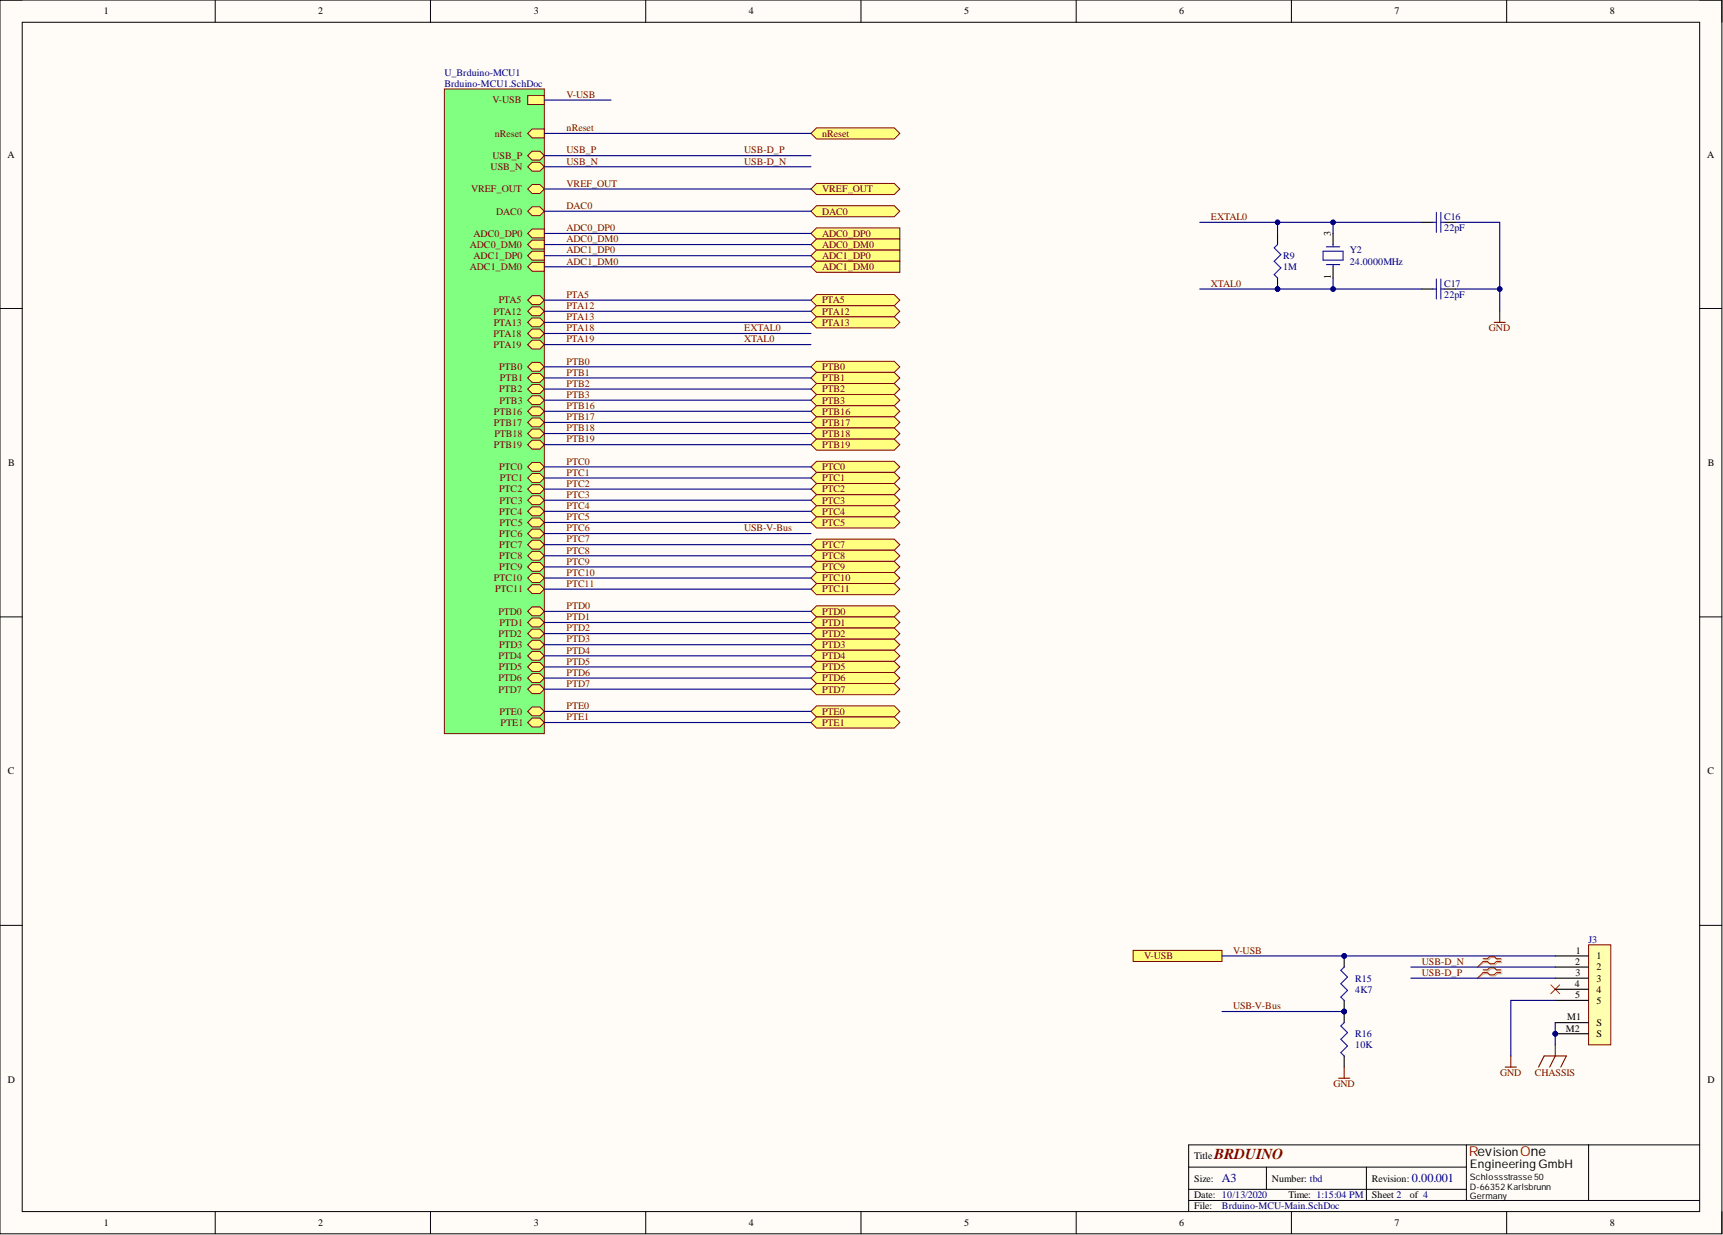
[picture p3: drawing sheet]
<svg xmlns="http://www.w3.org/2000/svg" width="393mm" height="282mm" viewBox="0 0 393 282" stroke-linecap="round" stroke-linejoin="round" font-family="sans-serif">
<path d="M0 0h393.1v281.6h-393.1z" fill-rule="evenodd" fill="#fffcf8"/>
<path d="M0 0h393.1v281.6h-393.1z" fill="none" stroke="#000" stroke-width=".23"/>
<path d="M5.1 5.1h382.9v271.4h-382.9z" fill-rule="evenodd" fill="#fffcf8"/>
<g fill="none" stroke="#000" stroke-width=".23">
<path d="M0 0h5.1M5.1 5.1h382.9v271.4h-382.9zM49.1 0v5.1M98.3 0v5.1M147.4 0v5.1M196.5 0v5.1M245.7 0v5.1M294.8 0v5.1M344 0v5.1M388 0h5.1v5.1M0 70.4h5.1M388 70.4h5.1"/>
<path d="M0 140.8h5.1M388 140.8h5.1M0 211.2h5.1M388 211.2h5.1M49.1 276.5v5.1M98.3 276.5v5.1M147.4 276.5v5.1M196.5 276.5v5.1M245.7 276.5v5.1M271.4 266.4h63.4M271.4 274h116.6M271.4 271.5h63.4"/>
<path d="M289.1 266.4v5.1M294.8 276.5v5.1M311.9 266.4v7.6M334.8 261.3v12.7M344 276.5v5.1M362.7 261.3v12.7M388 261.3h-116.6v15.2M393.1 276.5v5.1"/>
</g>
<path d="M101.4 20.3h22.9v147.1h-22.9z" fill-rule="evenodd" fill="#80ff80"/>
<path d="M101.4 20.3h22.9v147.1h-22.9z" fill="none" stroke="#800000" stroke-width=".23"/>
<path d="M121.5 29.4h2.8v2.1h-2.8l-1-1z" fill-rule="evenodd" fill="#ffff80"/>
<path d="M121.5 29.4h2.8v2.1h-2.8l-1-1z" fill="none" stroke="#800000" stroke-width=".23"/>
<path d="M120.5 21.8h3.8v2.1h-3.8z" fill-rule="evenodd" fill="#ffff80"/>
<path d="M120.5 21.8h3.8v2.1h-3.8z" fill="none" stroke="#800000" stroke-width=".23"/>
<path d="M121.5 161.4h1.8l1 1-1 1h-1.8l-1-1z" fill-rule="evenodd" fill="#ffff80"/>
<path d="M121.5 161.4h1.8l1 1-1 1h-1.8l-1-1z" fill="none" stroke="#800000" stroke-width=".23"/>
<path d="M121.5 163.9h1.8l1 1-1 1h-1.8l-1-1z" fill-rule="evenodd" fill="#ffff80"/>
<path d="M121.5 163.9h1.8l1 1-1 1h-1.8l-1-1z" fill="none" stroke="#800000" stroke-width=".23"/>
<path d="M121.5 67.5h1.8l1 1-1 1h-1.8l-1-1z" fill-rule="evenodd" fill="#ffff80"/>
<path d="M121.5 67.5h1.8l1 1-1 1h-1.8l-1-1z" fill="none" stroke="#800000" stroke-width=".23"/>
<path d="M121.5 70h1.8l1 1-1 1.1h-1.8l-1-1.1z" fill-rule="evenodd" fill="#ffff80"/>
<path d="M121.5 70h1.8l1 1-1 1.1h-1.8l-1-1.1z" fill="none" stroke="#800000" stroke-width=".23"/>
<path d="M121.5 72.6h1.8l1 1-1 1h-1.8l-1-1z" fill-rule="evenodd" fill="#ffff80"/>
<path d="M121.5 72.6h1.8l1 1-1 1h-1.8l-1-1z" fill="none" stroke="#800000" stroke-width=".23"/>
<path d="M121.5 75.1h1.8l1 1-1 1h-1.8l-1-1z" fill-rule="evenodd" fill="#ffff80"/>
<path d="M121.5 75.1h1.8l1 1-1 1h-1.8l-1-1z" fill="none" stroke="#800000" stroke-width=".23"/>
<path d="M121.5 77.6h1.8l1 1.1-1 1h-1.8l-1-1z" fill-rule="evenodd" fill="#ffff80"/>
<path d="M121.5 77.6h1.8l1 1.1-1 1h-1.8l-1-1z" fill="none" stroke="#800000" stroke-width=".23"/>
<path d="M121.5 82.7h1.8l1 1-1 1h-1.8l-1-1z" fill-rule="evenodd" fill="#ffff80"/>
<path d="M121.5 82.7h1.8l1 1-1 1h-1.8l-1-1z" fill="none" stroke="#800000" stroke-width=".23"/>
<path d="M121.5 85.2h1.8l1 1.1-1 1h-1.8l-1-1z" fill-rule="evenodd" fill="#ffff80"/>
<path d="M121.5 85.2h1.8l1 1.1-1 1h-1.8l-1-1z" fill="none" stroke="#800000" stroke-width=".23"/>
<path d="M121.5 87.8h1.8l1 1-1 1h-1.8l-1-1z" fill-rule="evenodd" fill="#ffff80"/>
<path d="M121.5 87.8h1.8l1 1-1 1h-1.8l-1-1z" fill="none" stroke="#800000" stroke-width=".23"/>
<path d="M121.5 90.3h1.8l1 1-1 1.1h-1.8l-1-1.1z" fill-rule="evenodd" fill="#ffff80"/>
<path d="M121.5 90.3h1.8l1 1-1 1.1h-1.8l-1-1.1z" fill="none" stroke="#800000" stroke-width=".23"/>
<path d="M121.5 92.9h1.8l1 1-1 1h-1.8l-1-1z" fill-rule="evenodd" fill="#ffff80"/>
<path d="M121.5 92.9h1.8l1 1-1 1h-1.8l-1-1z" fill="none" stroke="#800000" stroke-width=".23"/>
<path d="M121.5 95.4h1.8l1 1-1 1h-1.8l-1-1z" fill-rule="evenodd" fill="#ffff80"/>
<path d="M121.5 95.4h1.8l1 1-1 1h-1.8l-1-1z" fill="none" stroke="#800000" stroke-width=".23"/>
<path d="M121.5 97.9h1.8l1 1-1 1.1h-1.8l-1-1.1z" fill-rule="evenodd" fill="#ffff80"/>
<path d="M121.5 97.9h1.8l1 1-1 1.1h-1.8l-1-1.1z" fill="none" stroke="#800000" stroke-width=".23"/>
<path d="M121.5 100.5h1.8l1 1-1 1h-1.8l-1-1z" fill-rule="evenodd" fill="#ffff80"/>
<path d="M121.5 100.5h1.8l1 1-1 1h-1.8l-1-1z" fill="none" stroke="#800000" stroke-width=".23"/>
<path d="M121.5 105.5h1.8l1 1.1-1 1h-1.8l-1-1z" fill-rule="evenodd" fill="#ffff80"/>
<path d="M121.5 105.5h1.8l1 1.1-1 1h-1.8l-1-1z" fill="none" stroke="#800000" stroke-width=".23"/>
<path d="M121.5 108.1h1.8l1 1-1 1h-1.8l-1-1z" fill-rule="evenodd" fill="#ffff80"/>
<path d="M121.5 108.1h1.8l1 1-1 1h-1.8l-1-1z" fill="none" stroke="#800000" stroke-width=".23"/>
<path d="M121.5 110.6h1.8l1 1-1 1h-1.8l-1-1z" fill-rule="evenodd" fill="#ffff80"/>
<path d="M121.5 110.6h1.8l1 1-1 1h-1.8l-1-1z" fill="none" stroke="#800000" stroke-width=".23"/>
<path d="M121.5 113.2h1.8l1 1-1 1h-1.8l-1-1z" fill-rule="evenodd" fill="#ffff80"/>
<path d="M121.5 113.2h1.8l1 1-1 1h-1.8l-1-1z" fill="none" stroke="#800000" stroke-width=".23"/>
<path d="M121.5 115.7h1.8l1 1-1 1h-1.8l-1-1z" fill-rule="evenodd" fill="#ffff80"/>
<path d="M121.5 115.7h1.8l1 1-1 1h-1.8l-1-1z" fill="none" stroke="#800000" stroke-width=".23"/>
<path d="M121.5 118.2h1.8l1 1-1 1.1h-1.8l-1-1.1z" fill-rule="evenodd" fill="#ffff80"/>
<path d="M121.5 118.2h1.8l1 1-1 1.1h-1.8l-1-1.1z" fill="none" stroke="#800000" stroke-width=".23"/>
<path d="M121.5 120.8h1.8l1 1-1 1h-1.8l-1-1z" fill-rule="evenodd" fill="#ffff80"/>
<path d="M121.5 120.8h1.8l1 1-1 1h-1.8l-1-1z" fill="none" stroke="#800000" stroke-width=".23"/>
<path d="M121.5 123.3h1.8l1 1-1 1h-1.8l-1-1z" fill-rule="evenodd" fill="#ffff80"/>
<path d="M121.5 123.3h1.8l1 1-1 1h-1.8l-1-1z" fill="none" stroke="#800000" stroke-width=".23"/>
<path d="M121.5 125.8h1.8l1 1.1-1 1h-1.8l-1-1z" fill-rule="evenodd" fill="#ffff80"/>
<path d="M121.5 125.8h1.8l1 1.1-1 1h-1.8l-1-1z" fill="none" stroke="#800000" stroke-width=".23"/>
<path d="M121.5 128.4h1.8l1 1-1 1h-1.8l-1-1z" fill-rule="evenodd" fill="#ffff80"/>
<path d="M121.5 128.4h1.8l1 1-1 1h-1.8l-1-1z" fill="none" stroke="#800000" stroke-width=".23"/>
<path d="M121.5 130.9h1.8l1 1-1 1h-1.8l-1-1z" fill-rule="evenodd" fill="#ffff80"/>
<path d="M121.5 130.9h1.8l1 1-1 1h-1.8l-1-1z" fill="none" stroke="#800000" stroke-width=".23"/>
<path d="M121.5 133.4h1.8l1 1.1-1 1h-1.8l-1-1z" fill-rule="evenodd" fill="#ffff80"/>
<path d="M121.5 133.4h1.8l1 1.1-1 1h-1.8l-1-1z" fill="none" stroke="#800000" stroke-width=".23"/>
<path d="M121.5 138.5h1.8l1 1-1 1.1h-1.8l-1-1.1z" fill-rule="evenodd" fill="#ffff80"/>
<path d="M121.5 138.5h1.8l1 1-1 1.1h-1.8l-1-1.1z" fill="none" stroke="#800000" stroke-width=".23"/>
<path d="M121.5 141.1h1.8l1 1-1 1h-1.8l-1-1z" fill-rule="evenodd" fill="#ffff80"/>
<path d="M121.5 141.1h1.8l1 1-1 1h-1.8l-1-1z" fill="none" stroke="#800000" stroke-width=".23"/>
<path d="M121.5 143.6h1.8l1 1-1 1h-1.8l-1-1z" fill-rule="evenodd" fill="#ffff80"/>
<path d="M121.5 143.6h1.8l1 1-1 1h-1.8l-1-1z" fill="none" stroke="#800000" stroke-width=".23"/>
<path d="M121.5 146.1h1.8l1 1-1 1.1h-1.8l-1-1.1z" fill-rule="evenodd" fill="#ffff80"/>
<path d="M121.5 146.1h1.8l1 1-1 1.1h-1.8l-1-1.1z" fill="none" stroke="#800000" stroke-width=".23"/>
<path d="M121.5 148.7h1.8l1 1-1 1h-1.8l-1-1z" fill-rule="evenodd" fill="#ffff80"/>
<path d="M121.5 148.7h1.8l1 1-1 1h-1.8l-1-1z" fill="none" stroke="#800000" stroke-width=".23"/>
<path d="M121.5 151.2h1.8l1 1-1 1h-1.8l-1-1z" fill-rule="evenodd" fill="#ffff80"/>
<path d="M121.5 151.2h1.8l1 1-1 1h-1.8l-1-1z" fill="none" stroke="#800000" stroke-width=".23"/>
<path d="M121.5 153.7h1.8l1 1.1-1 1h-1.8l-1-1z" fill-rule="evenodd" fill="#ffff80"/>
<path d="M121.5 153.7h1.8l1 1.1-1 1h-1.8l-1-1z" fill="none" stroke="#800000" stroke-width=".23"/>
<path d="M121.5 156.3h1.8l1 1-1 1h-1.8l-1-1z" fill-rule="evenodd" fill="#ffff80"/>
<path d="M121.5 156.3h1.8l1 1-1 1h-1.8l-1-1z" fill="none" stroke="#800000" stroke-width=".23"/>
<path d="M121.5 52.3h2.8v2h-2.8l-1-1z" fill-rule="evenodd" fill="#ffff80"/>
<path d="M121.5 52.3h2.8v2h-2.8l-1-1z" fill="none" stroke="#800000" stroke-width=".23"/>
<path d="M121.5 54.8h2.8v2h-2.8l-1-1z" fill-rule="evenodd" fill="#ffff80"/>
<path d="M121.5 54.8h2.8v2h-2.8l-1-1z" fill="none" stroke="#800000" stroke-width=".23"/>
<path d="M121.5 57.3h2.8v2.1h-2.8l-1-1z" fill-rule="evenodd" fill="#ffff80"/>
<path d="M121.5 57.3h2.8v2.1h-2.8l-1-1z" fill="none" stroke="#800000" stroke-width=".23"/>
<path d="M121.5 59.9h2.8v2h-2.8l-1-1z" fill-rule="evenodd" fill="#ffff80"/>
<path d="M121.5 59.9h2.8v2h-2.8l-1-1z" fill="none" stroke="#800000" stroke-width=".23"/>
<path d="M121.5 42.1h1.8l1 1-1 1.1h-1.8l-1-1.1z" fill-rule="evenodd" fill="#ffff80"/>
<path d="M121.5 42.1h1.8l1 1-1 1.1h-1.8l-1-1.1z" fill="none" stroke="#800000" stroke-width=".23"/>
<path d="M121.5 47.2h1.8l1 1-1 1h-1.8l-1-1z" fill-rule="evenodd" fill="#ffff80"/>
<path d="M121.5 47.2h1.8l1 1-1 1h-1.8l-1-1z" fill="none" stroke="#800000" stroke-width=".23"/>
<path d="M121.5 34.5h1.8l1 1-1 1h-1.8l-1-1z" fill-rule="evenodd" fill="#ffff80"/>
<path d="M121.5 34.5h1.8l1 1-1 1h-1.8l-1-1z" fill="none" stroke="#800000" stroke-width=".23"/>
<path d="M121.5 37h1.8l1 1.1-1 1h-1.8l-1-1z" fill-rule="evenodd" fill="#ffff80"/>
<path d="M121.5 37h1.8l1 1.1-1 1h-1.8l-1-1z" fill="none" stroke="#800000" stroke-width=".23"/>
<path d="M338.8 219.1h1l.5-.5h1.1l.5 .5h1M338.8 219.7h1l.5 .5h1.1l.5-.5h1M338.8 221.6h1l.5-.5h1.1l.5 .5h1M338.8 222.2h1l.5 .5h1.1l.5-.5h1" fill="none" stroke="#d0a19e" stroke-width=".25"/>
<path d="M338.8 219.7l-1.5 1M338.8 222.2l-1.5 1.1" fill="none" stroke="#d0a19e" stroke-width=".23"/>
<path d="M338.6 218.8h1l.5-.5h1l.5 .5h1M338.6 219.4h1l.5 .6h1l.5-.6h1M338.6 221.3h1l.5-.5h1l.5 .5h1M338.6 222h1l.5 .5h1l.5-.5h1" fill="none" stroke="#f00" stroke-width=".25"/>
<path d="M338.6 219.4l-1.3 1.3M338.6 222l-1.3 1.3" fill="none" stroke="#f00" stroke-width=".23"/>
<circle cx="306.9" cy="230.9" r=".51" fill="#000080"/>
<circle cx="306.9" cy="230.9" r=".51" fill="none" stroke="#000080" stroke-width=".23"/>
<circle cx="306.9" cy="218.2" r=".51" fill="#000080"/>
<circle cx="306.9" cy="218.2" r=".51" fill="none" stroke="#000080" stroke-width=".23"/>
<path d="M306.9 228.3v2.6" fill="none" stroke="#000" stroke-width=".25"/>
<circle cx="306.9" cy="230.9" r=".51" fill="#000080"/>
<circle cx="306.9" cy="230.9" r=".51" fill="none" stroke="#000080" stroke-width=".23"/>
<path d="M306.9 218.2v2.5" fill="none" stroke="#000" stroke-width=".25"/>
<circle cx="306.9" cy="218.2" r=".51" fill="#000080"/>
<circle cx="306.9" cy="218.2" r=".51" fill="none" stroke="#000080" stroke-width=".23"/>
<path d="M306.9 220.7l-.8 .8 1.5 1.5-1.5 1.5 1.5 1.5-1.5 1.6 .8 .7" fill="none" stroke="#00f" stroke-width=".25"/>
<circle cx="306.9" cy="230.9" r=".51" fill="#000080"/>
<circle cx="306.9" cy="230.9" r=".51" fill="none" stroke="#000080" stroke-width=".23"/>
<path d="M306.9 230.9v2.5M306.9 241v2.5" fill="none" stroke="#000" stroke-width=".25"/>
<circle cx="306.9" cy="230.9" r=".51" fill="#000080"/>
<circle cx="306.9" cy="230.9" r=".51" fill="none" stroke="#000080" stroke-width=".23"/>
<path d="M327.2 50.7h.7M327.9 48.5v4.5M328.9 50.7h.8M328.9 48.5v4.5M327.2 66h.7M327.9 63.7v4.6M328.9 63.7v4.6M328.9 66h.8M306.9 233.4l-.8 .8 1.5 1.5-1.5 1.5 1.5 1.5-1.5 1.5 .8 .8" fill="none" stroke="#00f" stroke-width=".25"/>
<path d="M341.1 73.6h2.5M342.4 71v2.6M305.6 246.1h2.5M306.9 243.5v2.6" fill="none" stroke="#800000" stroke-width=".25"/>
<path d="M354 224.8l2.1 2M356.1 224.8l-2.1 2" fill="none" stroke="#f00" stroke-width=".23"/>
<path d="M324.6 50.7h2.6M329.7 50.7h2.5M324.6 66h2.6M329.7 66h2.5" fill="none" stroke="#000" stroke-width=".25"/>
<circle cx="291.7" cy="66" r=".51" fill="#000080"/>
<circle cx="291.7" cy="66" r=".51" fill="none" stroke="#000080" stroke-width=".23"/>
<path d="M291.6 63.4v2.6" fill="none" stroke="#000" stroke-width=".25"/>
<circle cx="291.7" cy="66" r=".51" fill="#000080"/>
<circle cx="291.7" cy="66" r=".51" fill="none" stroke="#000080" stroke-width=".23"/>
<path d="M291.6 53.3v2.5" fill="none" stroke="#000" stroke-width=".25"/>
<path d="M291.6 55.8l-.7 .8 1.5 1.5-1.5 1.5 1.5 1.5-1.5 1.6 .7 .7" fill="none" stroke="#00f" stroke-width=".25"/>
<path d="M186.4 41.9h17.8l1.2 1.2-1.2 1.3h-17.8l-1.3-1.3z" fill-rule="evenodd" fill="#ffff80"/>
<path d="M186.4 41.9h17.8l1.2 1.2-1.2 1.3h-17.8l-1.3-1.3z" fill="none" stroke="#800000" stroke-width=".23"/>
<path d="M186.4 46.9h17.8l1.2 1.3-1.2 1.3h-17.8l-1.3-1.3z" fill-rule="evenodd" fill="#ffff80"/>
<path d="M186.4 46.9h17.8l1.2 1.3-1.2 1.3h-17.8l-1.3-1.3z" fill="none" stroke="#800000" stroke-width=".23"/>
<path d="M186.4 52h19v2.6h-19l-1.3-1.3z" fill-rule="evenodd" fill="#ffff80"/>
<path d="M186.4 52h19v2.6h-19l-1.3-1.3z" fill="none" stroke="#800000" stroke-width=".23"/>
<path d="M186.4 54.6h19v2.5h-19l-1.3-1.3z" fill-rule="evenodd" fill="#ffff80"/>
<path d="M186.4 54.6h19v2.5h-19l-1.3-1.3z" fill="none" stroke="#800000" stroke-width=".23"/>
<path d="M186.4 57.1h19v2.5h-19l-1.3-1.2z" fill-rule="evenodd" fill="#ffff80"/>
<path d="M186.4 57.1h19v2.5h-19l-1.3-1.2z" fill="none" stroke="#800000" stroke-width=".23"/>
<path d="M186.4 59.6h19v2.6h-19l-1.3-1.3z" fill-rule="evenodd" fill="#ffff80"/>
<path d="M186.4 59.6h19v2.6h-19l-1.3-1.3z" fill="none" stroke="#800000" stroke-width=".23"/>
<path d="M186.4 67.2h17.8l1.2 1.3-1.2 1.3h-17.8l-1.3-1.3z" fill-rule="evenodd" fill="#ffff80"/>
<path d="M186.4 67.2h17.8l1.2 1.3-1.2 1.3h-17.8l-1.3-1.3z" fill="none" stroke="#800000" stroke-width=".23"/>
<path d="M186.4 69.8h17.8l1.2 1.2-1.2 1.3h-17.8l-1.3-1.3z" fill-rule="evenodd" fill="#ffff80"/>
<path d="M186.4 69.8h17.8l1.2 1.2-1.2 1.3h-17.8l-1.3-1.3z" fill="none" stroke="#800000" stroke-width=".23"/>
<path d="M186.4 72.3h17.8l1.2 1.3-1.2 1.2h-17.8l-1.3-1.2z" fill-rule="evenodd" fill="#ffff80"/>
<path d="M186.4 72.3h17.8l1.2 1.3-1.2 1.2h-17.8l-1.3-1.2z" fill="none" stroke="#800000" stroke-width=".23"/>
<path d="M186.4 82.5h17.8l1.2 1.2-1.2 1.3h-17.8l-1.3-1.3z" fill-rule="evenodd" fill="#ffff80"/>
<path d="M186.4 82.5h17.8l1.2 1.2-1.2 1.3h-17.8l-1.3-1.3z" fill="none" stroke="#800000" stroke-width=".23"/>
<path d="M186.4 85h17.8l1.2 1.3-1.2 1.2h-17.8l-1.3-1.2z" fill-rule="evenodd" fill="#ffff80"/>
<path d="M186.4 85h17.8l1.2 1.3-1.2 1.2h-17.8l-1.3-1.2z" fill="none" stroke="#800000" stroke-width=".23"/>
<path d="M186.4 87.5h17.8l1.2 1.3-1.2 1.3h-17.8l-1.3-1.3z" fill-rule="evenodd" fill="#ffff80"/>
<path d="M186.4 87.5h17.8l1.2 1.3-1.2 1.3h-17.8l-1.3-1.3z" fill="none" stroke="#800000" stroke-width=".23"/>
<path d="M186.4 90.1h17.8l1.2 1.2-1.2 1.3h-17.8l-1.3-1.3z" fill-rule="evenodd" fill="#ffff80"/>
<path d="M186.4 90.1h17.8l1.2 1.2-1.2 1.3h-17.8l-1.3-1.3z" fill="none" stroke="#800000" stroke-width=".23"/>
<path d="M186.4 92.6h17.8l1.2 1.3-1.2 1.2h-17.8l-1.3-1.2z" fill-rule="evenodd" fill="#ffff80"/>
<path d="M186.4 92.6h17.8l1.2 1.3-1.2 1.2h-17.8l-1.3-1.2z" fill="none" stroke="#800000" stroke-width=".23"/>
<path d="M186.4 95.1h17.8l1.2 1.3-1.2 1.3h-17.8l-1.3-1.3z" fill-rule="evenodd" fill="#ffff80"/>
<path d="M186.4 95.1h17.8l1.2 1.3-1.2 1.3h-17.8l-1.3-1.3z" fill="none" stroke="#800000" stroke-width=".23"/>
<path d="M186.4 97.7h17.8l1.2 1.2-1.2 1.3h-17.8l-1.3-1.3z" fill-rule="evenodd" fill="#ffff80"/>
<path d="M186.4 97.7h17.8l1.2 1.2-1.2 1.3h-17.8l-1.3-1.3z" fill="none" stroke="#800000" stroke-width=".23"/>
<path d="M186.4 100.2h17.8l1.2 1.3-1.2 1.3h-17.8l-1.3-1.3z" fill-rule="evenodd" fill="#ffff80"/>
<path d="M186.4 100.2h17.8l1.2 1.3-1.2 1.3h-17.8l-1.3-1.3z" fill="none" stroke="#800000" stroke-width=".23"/>
<path d="M186.4 105.3h17.8l1.2 1.3-1.2 1.2h-17.8l-1.3-1.2z" fill-rule="evenodd" fill="#ffff80"/>
<path d="M186.4 105.3h17.8l1.2 1.3-1.2 1.2h-17.8l-1.3-1.2z" fill="none" stroke="#800000" stroke-width=".23"/>
<path d="M186.4 107.8h17.8l1.2 1.3-1.2 1.3h-17.8l-1.3-1.3z" fill-rule="evenodd" fill="#ffff80"/>
<path d="M186.4 107.8h17.8l1.2 1.3-1.2 1.3h-17.8l-1.3-1.3z" fill="none" stroke="#800000" stroke-width=".23"/>
<path d="M186.4 110.4h17.8l1.2 1.2-1.2 1.3h-17.8l-1.3-1.3z" fill-rule="evenodd" fill="#ffff80"/>
<path d="M186.4 110.4h17.8l1.2 1.2-1.2 1.3h-17.8l-1.3-1.3z" fill="none" stroke="#800000" stroke-width=".23"/>
<path d="M186.4 112.9h17.8l1.2 1.3-1.2 1.2h-17.8l-1.3-1.2z" fill-rule="evenodd" fill="#ffff80"/>
<path d="M186.4 112.9h17.8l1.2 1.3-1.2 1.2h-17.8l-1.3-1.2z" fill="none" stroke="#800000" stroke-width=".23"/>
<path d="M186.4 115.4h17.8l1.2 1.3-1.2 1.3h-17.8l-1.3-1.3z" fill-rule="evenodd" fill="#ffff80"/>
<path d="M186.4 115.4h17.8l1.2 1.3-1.2 1.3h-17.8l-1.3-1.3z" fill="none" stroke="#800000" stroke-width=".23"/>
<path d="M186.4 118h17.8l1.2 1.2-1.2 1.3h-17.8l-1.3-1.3z" fill-rule="evenodd" fill="#ffff80"/>
<path d="M186.4 118h17.8l1.2 1.2-1.2 1.3h-17.8l-1.3-1.3z" fill="none" stroke="#800000" stroke-width=".23"/>
<path d="M186.4 123h17.8l1.2 1.3-1.2 1.3h-17.8l-1.3-1.3z" fill-rule="evenodd" fill="#ffff80"/>
<path d="M186.4 123h17.8l1.2 1.3-1.2 1.3h-17.8l-1.3-1.3z" fill="none" stroke="#800000" stroke-width=".23"/>
<path d="M186.4 125.6h17.8l1.2 1.3-1.2 1.2h-17.8l-1.3-1.2z" fill-rule="evenodd" fill="#ffff80"/>
<path d="M186.4 125.6h17.8l1.2 1.3-1.2 1.2h-17.8l-1.3-1.2z" fill="none" stroke="#800000" stroke-width=".23"/>
<path d="M186.4 128.1h17.8l1.2 1.3-1.2 1.3h-17.8l-1.3-1.3z" fill-rule="evenodd" fill="#ffff80"/>
<path d="M186.4 128.1h17.8l1.2 1.3-1.2 1.3h-17.8l-1.3-1.3z" fill="none" stroke="#800000" stroke-width=".23"/>
<path d="M186.4 130.7h17.8l1.2 1.2-1.2 1.3h-17.8l-1.3-1.3z" fill-rule="evenodd" fill="#ffff80"/>
<path d="M186.4 130.7h17.8l1.2 1.2-1.2 1.3h-17.8l-1.3-1.3z" fill="none" stroke="#800000" stroke-width=".23"/>
<path d="M186.4 133.2h17.8l1.2 1.3-1.2 1.2h-17.8l-1.3-1.2z" fill-rule="evenodd" fill="#ffff80"/>
<path d="M186.4 133.2h17.8l1.2 1.3-1.2 1.2h-17.8l-1.3-1.2z" fill="none" stroke="#800000" stroke-width=".23"/>
<path d="M186.4 138.3h17.8l1.2 1.2-1.2 1.3h-17.8l-1.3-1.3z" fill-rule="evenodd" fill="#ffff80"/>
<path d="M186.4 138.3h17.8l1.2 1.2-1.2 1.3h-17.8l-1.3-1.3z" fill="none" stroke="#800000" stroke-width=".23"/>
<path d="M186.4 140.8h17.8l1.2 1.3-1.2 1.2h-17.8l-1.3-1.2z" fill-rule="evenodd" fill="#ffff80"/>
<path d="M186.4 140.8h17.8l1.2 1.3-1.2 1.2h-17.8l-1.3-1.2z" fill="none" stroke="#800000" stroke-width=".23"/>
<path d="M186.4 143.3h17.8l1.2 1.3-1.2 1.3h-17.8l-1.3-1.3z" fill-rule="evenodd" fill="#ffff80"/>
<path d="M186.4 143.3h17.8l1.2 1.3-1.2 1.3h-17.8l-1.3-1.3z" fill="none" stroke="#800000" stroke-width=".23"/>
<path d="M186.4 145.9h17.8l1.2 1.2-1.2 1.3h-17.8l-1.3-1.3z" fill-rule="evenodd" fill="#ffff80"/>
<path d="M186.4 145.9h17.8l1.2 1.2-1.2 1.3h-17.8l-1.3-1.3z" fill="none" stroke="#800000" stroke-width=".23"/>
<path d="M186.4 148.4h17.8l1.2 1.3-1.2 1.3h-17.8l-1.3-1.3z" fill-rule="evenodd" fill="#ffff80"/>
<path d="M186.4 148.4h17.8l1.2 1.3-1.2 1.3h-17.8l-1.3-1.3z" fill="none" stroke="#800000" stroke-width=".23"/>
<path d="M186.4 151h17.8l1.2 1.2-1.2 1.3h-17.8l-1.3-1.3z" fill-rule="evenodd" fill="#ffff80"/>
<path d="M186.4 151h17.8l1.2 1.2-1.2 1.3h-17.8l-1.3-1.3z" fill="none" stroke="#800000" stroke-width=".23"/>
<path d="M186.4 153.5h17.8l1.2 1.3-1.2 1.2h-17.8l-1.3-1.2z" fill-rule="evenodd" fill="#ffff80"/>
<path d="M186.4 153.5h17.8l1.2 1.3-1.2 1.2h-17.8l-1.3-1.2z" fill="none" stroke="#800000" stroke-width=".23"/>
<path d="M186.4 156h17.8l1.2 1.3-1.2 1.3h-17.8l-1.3-1.3z" fill-rule="evenodd" fill="#ffff80"/>
<path d="M186.4 156h17.8l1.2 1.3-1.2 1.3h-17.8l-1.3-1.3z" fill="none" stroke="#800000" stroke-width=".23"/>
<path d="M186.4 161.1h17.8l1.2 1.3-1.2 1.2h-17.8l-1.3-1.2z" fill-rule="evenodd" fill="#ffff80"/>
<path d="M186.4 161.1h17.8l1.2 1.3-1.2 1.2h-17.8l-1.3-1.2z" fill="none" stroke="#800000" stroke-width=".23"/>
<path d="M186.4 163.6h17.8l1.2 1.3-1.2 1.3h-17.8l-1.3-1.3z" fill-rule="evenodd" fill="#ffff80"/>
<path d="M186.4 163.6h17.8l1.2 1.3-1.2 1.3h-17.8l-1.3-1.3z" fill="none" stroke="#800000" stroke-width=".23"/>
<path d="M186.4 29.2h17.8l1.2 1.3-1.2 1.2h-17.8l-1.3-1.2z" fill-rule="evenodd" fill="#ffff80"/>
<path d="M186.4 29.2h17.8l1.2 1.3-1.2 1.2h-17.8l-1.3-1.2z" fill="none" stroke="#800000" stroke-width=".23"/>
<circle cx="355.1" cy="235.9" r=".51" fill="#000080"/>
<circle cx="355.1" cy="235.9" r=".51" fill="none" stroke="#000080" stroke-width=".23"/>
<path d="M362.7 215.6h5v22.9h-5z" fill-rule="evenodd" fill="#ffffb0"/>
<path d="M362.7 215.6h5v22.9h-5z" fill="none" stroke="#800000" stroke-width=".23"/>
<path d="M355.1 218.2h7.6M355.1 220.7h7.6M355.1 223.3h7.6M355.1 225.8h7.6M355.1 228.3h7.6M355.1 233.4h7.6M355.1 235.9h7.6" fill="none" stroke="#000" stroke-width=".25"/>
<circle cx="355.1" cy="235.9" r=".51" fill="#000080"/>
<circle cx="355.1" cy="235.9" r=".51" fill="none" stroke="#000080" stroke-width=".23"/>
<path d="M355.1 238.5v2.5l-1.3 2.5M343.6 243.5h2.6M344.9 241v2.5M351.2 243.5l1.3-2.5h5.1l-1.3 2.5" fill="none" stroke="#800000" stroke-width=".25"/>
<path d="M258.7 216.9h20.3v2.5h-20.3z" fill-rule="evenodd" fill="#ffff80"/>
<path d="M258.7 216.9h20.3v2.5h-20.3z" fill="none" stroke="#800000" stroke-width=".23"/>
<path d="M304.3 53.3v2.5M304.3 60.9v2.5" fill="none" stroke="#000" stroke-width=".25"/>
<path d="M302 57.3h4.6v2.1h-4.6zM302.8 56.3h3.1M304.3 55.8v.5M302.8 60.4h3.1M304.3 60.4v.5" fill="none" stroke="#00f" stroke-width=".25"/>
<path d="M304.3 50.7v2.6" fill="none" stroke="#000080" stroke-width=".25"/>
<circle cx="304.3" cy="50.7" r=".51" fill="#000080"/>
<circle cx="304.3" cy="50.7" r=".51" fill="none" stroke="#000080" stroke-width=".23"/>
<g fill="none" stroke="#000080" stroke-width=".25">
<path d="M124.3 38.1h60.8M124.3 35.5h60.8M124.3 30.5h60.8M124.3 22.8h15.2M124.3 58.4h60.8M124.3 55.8h60.8M124.3 53.3h60.8M124.3 48.2h60.8M124.3 43.1h60.8M124.3 78.7h60.8M124.3 76.1h60.8M124.3 73.6h60.8"/>
<path d="M124.3 71h60.8M124.3 68.5h60.8M124.3 60.9h60.8M273.9 66h50.7M124.3 98.9h60.8M124.3 96.4h60.8M124.3 93.9h60.8M124.3 91.3h60.8M124.3 88.8h60.8M124.3 86.3h60.8M124.3 83.7h60.8M124.3 119.2h60.8"/>
<path d="M124.3 116.7h60.8M124.3 114.2h60.8M124.3 111.6h60.8M124.3 109.1h60.8M124.3 106.6h60.8M124.3 101.5h60.8M124.3 139.5h60.8M124.3 134.5h60.8M124.3 131.9h60.8M124.3 129.4h60.8M124.3 126.9h60.8M124.3 124.3h60.8"/>
<path d="M124.3 121.8h60.8M124.3 157.3h60.8M124.3 154.8h60.8M124.3 152.2h60.8M124.3 149.7h60.8M124.3 147.1h60.8M124.3 144.6h60.8M124.3 142.1h60.8M124.3 164.9h60.8M124.3 162.4h60.8"/>
</g>
<circle cx="304.3" cy="66" r=".51" fill="#000080"/>
<circle cx="304.3" cy="66" r=".51" fill="none" stroke="#000080" stroke-width=".23"/>
<circle cx="291.7" cy="66" r=".51" fill="#000080"/>
<circle cx="291.7" cy="66" r=".51" fill="none" stroke="#000080" stroke-width=".23"/>
<path d="M273.9 50.7h50.7" fill="none" stroke="#000080" stroke-width=".25"/>
<circle cx="304.3" cy="50.7" r=".51" fill="#000080"/>
<circle cx="304.3" cy="50.7" r=".51" fill="none" stroke="#000080" stroke-width=".23"/>
<circle cx="291.7" cy="50.7" r=".51" fill="#000080"/>
<circle cx="291.7" cy="50.7" r=".51" fill="none" stroke="#000080" stroke-width=".23"/>
<path d="M279 230.9h27.9" fill="none" stroke="#000080" stroke-width=".25"/>
<circle cx="306.9" cy="230.9" r=".51" fill="#000080"/>
<circle cx="306.9" cy="230.9" r=".51" fill="none" stroke="#000080" stroke-width=".23"/>
<path d="M279 218.2h76.1" fill="none" stroke="#000080" stroke-width=".25"/>
<circle cx="306.9" cy="218.2" r=".51" fill="#000080"/>
<circle cx="306.9" cy="218.2" r=".51" fill="none" stroke="#000080" stroke-width=".23"/>
<path d="M332.2 66h10.2M322.1 223.3h33M322.1 220.7h33" fill="none" stroke="#000080" stroke-width=".25"/>
<circle cx="342.4" cy="66" r=".51" fill="#000080"/>
<circle cx="342.4" cy="66" r=".51" fill="none" stroke="#000080" stroke-width=".23"/>
<path d="M332.2 50.7h10.2v20.3" fill="none" stroke="#000080" stroke-width=".25"/>
<circle cx="342.4" cy="66" r=".51" fill="#000080"/>
<circle cx="342.4" cy="66" r=".51" fill="none" stroke="#000080" stroke-width=".23"/>
<path d="M291.6 50.7v2.6M355.1 228.3h-10.2v12.7" fill="none" stroke="#000080" stroke-width=".25"/>
<circle cx="291.7" cy="50.7" r=".51" fill="#000080"/>
<circle cx="291.7" cy="50.7" r=".51" fill="none" stroke="#000080" stroke-width=".23"/>
<path d="M304.3 63.4v2.6" fill="none" stroke="#000080" stroke-width=".25"/>
<circle cx="304.3" cy="66" r=".51" fill="#000080"/>
<circle cx="304.3" cy="66" r=".51" fill="none" stroke="#000080" stroke-width=".23"/>
<path d="M355.1 233.4v5.1" fill="none" stroke="#000080" stroke-width=".25"/>
<circle cx="355.1" cy="235.9" r=".51" fill="#000080"/>
<circle cx="355.1" cy="235.9" r=".51" fill="none" stroke="#000080" stroke-width=".23"/>
<text font-size="3.5" fill="#800000" x="277.2" y="264.6">BRDUINO</text>
<g font-size="3.1" fill="#f00">
<text x="335.4" y="263.9">Rev</text>
<text x="347" y="263.8">One</text>
</g>
<g font-size="2.8" fill="#000080">
<text x="279" y="269.8">A3</text>
<text x="322.3" y="269.8">0.00.001</text>
</g>
<g font-size="2.7">
<text x="340.8" y="263.9">ision</text>
<text x="335.5" y="266.5">Engineering GmbH</text>
</g>
<g font-size="2.3">
<text x="23.7" y="3.3">1</text>
<text x="72.6" y="3.3">2</text>
<text x="121.9" y="3.3">3</text>
<text x="170.9" y="3.3">4</text>
<text x="220.1" y="3.3">5</text>
<text x="269.2" y="3.3">6</text>
<text x="318.4" y="3.3">7</text>
<text x="367.5" y="3.3">8</text>
<text x="1.7" y="35.9">A</text>
<text x="389.7" y="35.9">A</text>
<text x="303.8" y="53.8" transform="rotate(-90 303.8 53.8)">3</text>
<text x="303.8" y="63.8" transform="rotate(-90 303.8 63.8)">1</text>
<text x="1.9" y="106.4">B</text>
<text x="389.9" y="106.4">B</text>
<text x="1.8" y="176.7">C</text>
<text x="389.8" y="176.7">C</text>
<text x="359.6" y="220.2">2</text>
<text x="359.8" y="217.7">1</text>
<text x="364.4" y="218.9">1</text>
<text x="364.4" y="221.5">2</text>
<text x="359.5" y="225.3">4</text>
<text x="359.6" y="227.8">5</text>
<text x="359.7" y="222.7">3</text>
<text x="364.4" y="224">3</text>
<text x="364.4" y="226.5">4</text>
<text x="357.8" y="232.9">M1</text>
<text x="364.4" y="229.1">5</text>
<text x="357.5" y="235.4">M2</text>
<text x="364.4" y="234.2">S</text>
<text x="364.4" y="236.7">S</text>
<text x="1.8" y="247.2">D</text>
<text x="389.8" y="247.2">D</text>
<text x="272.6" y="264.6">Title</text>
<text x="272.6" y="269.7">Size:</text>
<text x="290.4" y="269.7">Number: tbd</text>
<text x="313.2" y="269.7">Revision:</text>
<text x="272.6" y="273.5">Date: 10/13/2020</text>
<text x="294.2" y="273.5">Time: 1:15:04 PM</text>
<text x="313.2" y="273.5">Sheet 2</text>
<text x="321.8" y="273.5">of 4</text>
<text x="23.7" y="279.8">1</text>
<text x="72.6" y="279.8">2</text>
<text x="121.9" y="279.8">3</text>
<text x="170.9" y="279.8">4</text>
<text x="220.1" y="279.8">5</text>
<text x="269.2" y="279.8">6</text>
<text x="272.6" y="276">File:</text>
<text x="318.4" y="279.8">7</text>
<text x="367.5" y="279.8">8</text>
</g>
<g font-size="2.3" fill="#000080">
<text x="101.4" y="17.3">U_Brduino-MCU1</text>
<text x="101.4" y="19.8">Brduino-MCU1.SchDoc</text>
<text x="329.7" y="52.8">22pF</text>
<text x="329.7" y="50.2">C16</text>
<text x="292.9" y="59.1">R9</text>
<text x="308.1" y="57.8">Y2</text>
<text x="292.9" y="61.7">1M</text>
<text x="308.1" y="60.4">24.0000MHz</text>
<text x="329.7" y="65.5">C17</text>
<text x="329.7" y="68">22pF</text>
<text x="362.7" y="215.1">J3</text>
<text x="309.4" y="226.5">4K7</text>
<text x="309.4" y="224">R15</text>
<text x="309.4" y="239.2">10K</text>
<text x="309.4" y="236.7">R16</text>
<text x="279" y="276">Brduino-MCU-Main.SchDoc</text>
</g>
<g font-size="2.3" fill="#800000">
<text x="112.4" y="23.6">V-USB</text>
<text x="129.3" y="22.3">V-USB</text>
<text x="129.3" y="29.9">nReset</text>
<text x="112.9" y="31.2">nReset</text>
<text x="129.3" y="35">USB_P</text>
<text x="169.9" y="35">USB-D_P</text>
<text x="187.7" y="31.2">nReset</text>
<text x="112" y="38.8">USB_N</text>
<text x="112.4" y="36.3">USB_P</text>
<text x="129.3" y="37.6">USB_N</text>
<text x="169.9" y="37.6">USB-D_N</text>
<text x="107.5" y="43.9">VREF_OUT</text>
<text x="129.3" y="42.6">VREF_OUT</text>
<text x="129.3" y="47.7">DAC0</text>
<text x="187.7" y="43.9">VREF_OUT</text>
<text x="113.3" y="49">DAC0</text>
<text x="129.3" y="52.8">ADC0_DP0</text>
<text x="187.7" y="49">DAC0</text>
<text x="276.4" y="50.2">EXTAL0</text>
<text x="107.3" y="56.6">ADC0_DM0</text>
<text x="108.1" y="54">ADC0_DP0</text>
<text x="108.1" y="59.1">ADC1_DP0</text>
<text x="129.3" y="55.3">ADC0_DM0</text>
<text x="129.3" y="57.8">ADC1_DP0</text>
<text x="187.7" y="54">ADC0_DP0</text>
<text x="187.7" y="56.6">ADC0_DM0</text>
<text x="187.7" y="59.1">ADC1_DP0</text>
<text x="107.3" y="61.7">ADC1_DM0</text>
<text x="129.3" y="60.4">ADC1_DM0</text>
<text x="187.7" y="61.7">ADC1_DM0</text>
<text x="276.4" y="65.5">XTAL0</text>
<text x="112.7" y="71.8">PTA12</text>
<text x="113.9" y="69.3">PTA5</text>
<text x="129.3" y="68">PTA5</text>
<text x="129.3" y="70.5">PTA12</text>
<text x="187.7" y="69.3">PTA5</text>
<text x="187.7" y="71.8">PTA12</text>
<text x="112.7" y="76.9">PTA18</text>
<text x="112.8" y="74.3">PTA13</text>
<text x="129.3" y="73.1">PTA13</text>
<text x="129.3" y="75.6">PTA18</text>
<text x="169.9" y="75.6">EXTAL0</text>
<text x="187.7" y="74.3">PTA13</text>
<text x="339.9" y="75.6">GND</text>
<text x="112.7" y="79.4">PTA19</text>
<text x="129.3" y="78.1">PTA19</text>
<text x="129.3" y="83.2">PTB0</text>
<text x="169.9" y="78.1">XTAL0</text>
<text x="114" y="84.5">PTB0</text>
<text x="114" y="89.6">PTB2</text>
<text x="114.1" y="87">PTB1</text>
<text x="129.3" y="85.8">PTB1</text>
<text x="129.3" y="88.3">PTB2</text>
<text x="187.7" y="84.5">PTB0</text>
<text x="187.7" y="87">PTB1</text>
<text x="187.7" y="89.6">PTB2</text>
<text x="112.8" y="94.6">PTB16</text>
<text x="114" y="92.1">PTB3</text>
<text x="129.3" y="90.8">PTB3</text>
<text x="129.3" y="93.4">PTB16</text>
<text x="129.3" y="95.9">PTB17</text>
<text x="187.7" y="92.1">PTB3</text>
<text x="187.7" y="94.6">PTB16</text>
<text x="112.8" y="97.2">PTB17</text>
<text x="112.9" y="99.7">PTB18</text>
<text x="129.3" y="98.4">PTB18</text>
<text x="129.3" y="101">PTB19</text>
<text x="187.7" y="97.2">PTB17</text>
<text x="187.7" y="99.7">PTB18</text>
<text x="112.8" y="102.2">PTB19</text>
<text x="114" y="107.3">PTC0</text>
<text x="129.3" y="106">PTC0</text>
<text x="187.7" y="102.2">PTB19</text>
<text x="187.7" y="107.3">PTC0</text>
<text x="114" y="112.4">PTC2</text>
<text x="114.1" y="109.9">PTC1</text>
<text x="129.3" y="108.6">PTC1</text>
<text x="129.3" y="111.1">PTC2</text>
<text x="129.3" y="113.7">PTC3</text>
<text x="187.7" y="109.9">PTC1</text>
<text x="187.7" y="112.4">PTC2</text>
<text x="114" y="117.5">PTC4</text>
<text x="114" y="114.9">PTC3</text>
<text x="129.3" y="116.2">PTC4</text>
<text x="129.3" y="118.7">PTC5</text>
<text x="187.7" y="114.9">PTC3</text>
<text x="187.7" y="117.5">PTC4</text>
<text x="114" y="122.5">PTC6</text>
<text x="114" y="125.1">PTC7</text>
<text x="114" y="120">PTC5</text>
<text x="129.3" y="121.3">PTC6</text>
<text x="129.3" y="123.8">PTC7</text>
<text x="169.9" y="121.3">USB-V-Bus</text>
<text x="187.7" y="120">PTC5</text>
<text x="187.7" y="125.1">PTC7</text>
<text x="114" y="127.6">PTC8</text>
<text x="114" y="130.1">PTC9</text>
<text x="129.3" y="126.3">PTC8</text>
<text x="129.3" y="128.9">PTC9</text>
<text x="129.3" y="131.4">PTC10</text>
<text x="187.7" y="127.6">PTC8</text>
<text x="187.7" y="130.1">PTC9</text>
<text x="112.8" y="132.7">PTC10</text>
<text x="113" y="135.2">PTC11</text>
<text x="129.3" y="134">PTC11</text>
<text x="187.7" y="132.7">PTC10</text>
<text x="187.7" y="135.2">PTC11</text>
<text x="113.8" y="140.3">PTD0</text>
<text x="114" y="142.8">PTD1</text>
<text x="129.3" y="139">PTD0</text>
<text x="129.3" y="141.6">PTD1</text>
<text x="187.7" y="140.3">PTD0</text>
<text x="187.7" y="142.8">PTD1</text>
<text x="113.8" y="145.4">PTD2</text>
<text x="114" y="147.9">PTD3</text>
<text x="129.3" y="144.1">PTD2</text>
<text x="129.3" y="146.6">PTD3</text>
<text x="129.3" y="149.2">PTD4</text>
<text x="187.7" y="145.4">PTD2</text>
<text x="187.7" y="147.9">PTD3</text>
<text x="113.8" y="150.4">PTD4</text>
<text x="113.8" y="155.5">PTD6</text>
<text x="113.9" y="153">PTD5</text>
<text x="129.3" y="151.7">PTD5</text>
<text x="129.3" y="154.2">PTD6</text>
<text x="187.7" y="150.4">PTD4</text>
<text x="187.7" y="153">PTD5</text>
<text x="187.7" y="155.5">PTD6</text>
<text x="113.8" y="158.1">PTD7</text>
<text x="129.3" y="156.8">PTD7</text>
<text x="129.3" y="161.9">PTE0</text>
<text x="187.7" y="158.1">PTD7</text>
<text x="114" y="163.1">PTE0</text>
<text x="114.3" y="165.7">PTE1</text>
<text x="129.3" y="164.4">PTE1</text>
<text x="187.7" y="163.1">PTE0</text>
<text x="187.7" y="165.7">PTE1</text>
<text x="261.2" y="218.9">V-USB</text>
<text x="281.5" y="217.7">V-USB</text>
<text x="324.6" y="220.2">USB-D_N</text>
<text x="324.6" y="222.7">USB-D_P</text>
<text x="281.5" y="230.4">USB-V-Bus</text>
<text x="342.5" y="245.6">GND</text>
<text x="350.4" y="245.6">CHASSIS</text>
<text x="304.4" y="248.1">GND</text>
</g>
<g font-size="2">
<text x="335.5" y="269.3">Schlossstrasse 50</text>
<text x="335.5" y="271.5">D-66352 Karlsbrunn</text>
<text x="335.5" y="273.6">Germany</text>
</g>
</svg>
